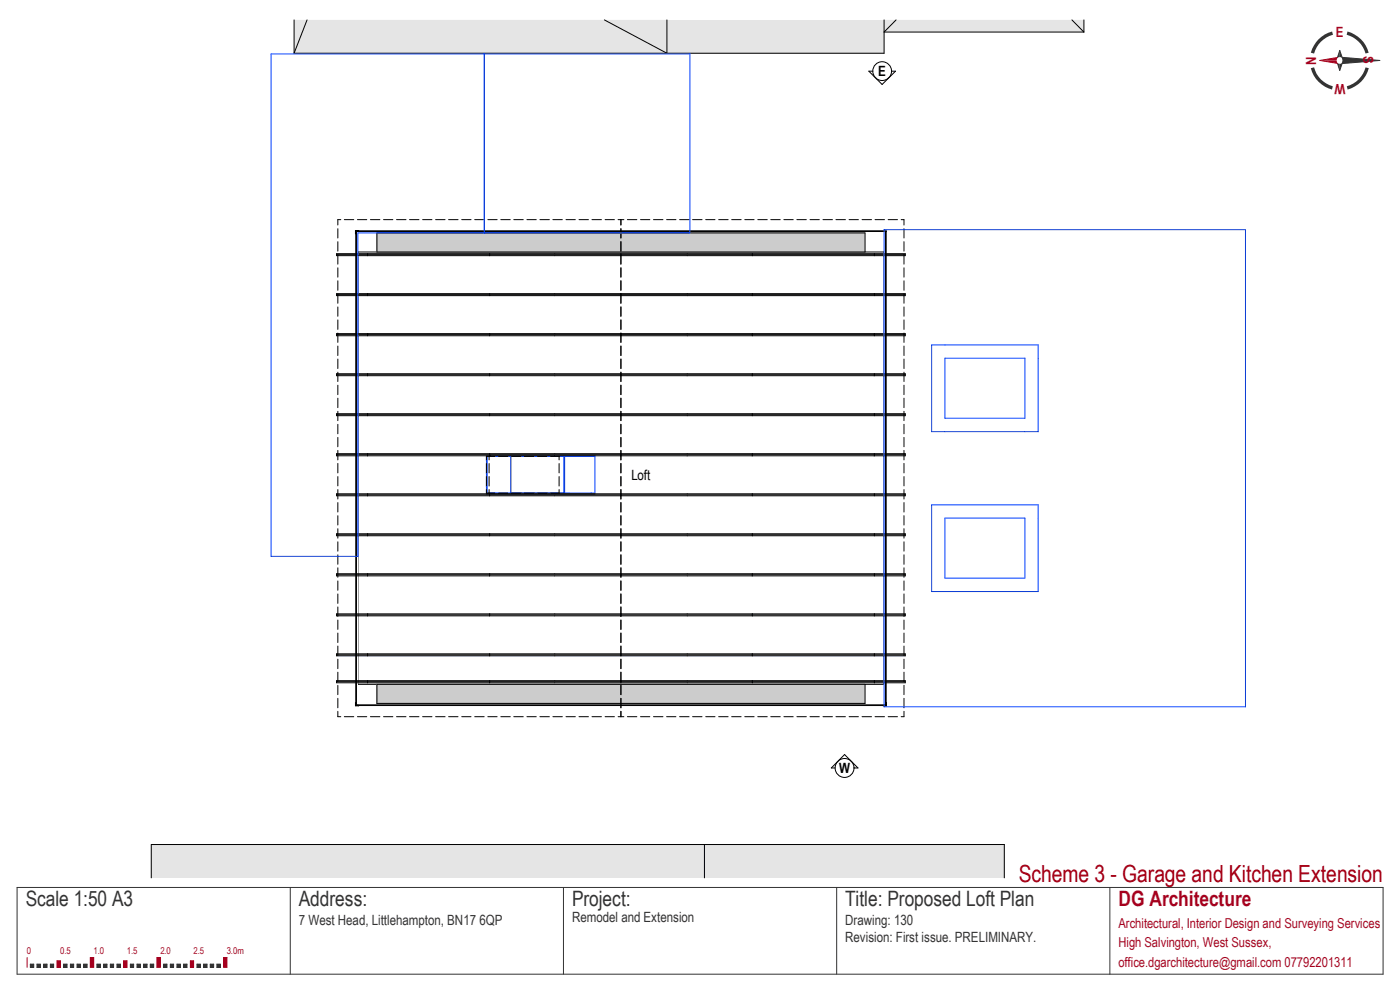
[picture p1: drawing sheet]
<svg xmlns="http://www.w3.org/2000/svg" width="420mm" height="297mm" viewBox="0 0 420 297" stroke-linecap="round" stroke-linejoin="round" font-family="sans-serif">
<path d="M9.1 289h1v.9h-1z" fill="#333"/>
<path d="M9.1 289h1v.9h-1z" fill="none" stroke="#333" stroke-width=".3"/>
<path d="M11.1 289h1v.9h-1z" fill="#333"/>
<path d="M11.1 289h1v.9h-1z" fill="none" stroke="#333" stroke-width=".3"/>
<path d="M13.1 289h1v.9h-1z" fill="#333"/>
<path d="M13.1 289h1v.9h-1z" fill="none" stroke="#333" stroke-width=".3"/>
<path d="M15.1 289h1v.9h-1z" fill="#333"/>
<path d="M15.1 289h1v.9h-1z" fill="none" stroke="#333" stroke-width=".3"/>
<path d="M17.1 288h1v1.9h-1z" fill="#a50029"/>
<path d="M17.1 288h1v1.9h-1z" fill="none" stroke="#a50029" stroke-width=".3"/>
<path d="M19.1 289h1v.9h-1z" fill="#333"/>
<path d="M19.1 289h1v.9h-1z" fill="none" stroke="#333" stroke-width=".3"/>
<path d="M21.1 289h1v.9h-1z" fill="#333"/>
<path d="M21.1 289h1v.9h-1z" fill="none" stroke="#333" stroke-width=".3"/>
<path d="M23.1 289h1v.9h-1z" fill="#333"/>
<path d="M23.1 289h1v.9h-1z" fill="none" stroke="#333" stroke-width=".3"/>
<path d="M25.1 289h1v.9h-1z" fill="#333"/>
<path d="M25.1 289h1v.9h-1z" fill="none" stroke="#333" stroke-width=".3"/>
<path d="M27.1 287h1v2.9h-1z" fill="#a50029"/>
<path d="M27.1 287h1v2.9h-1z" fill="none" stroke="#a50029" stroke-width=".3"/>
<path d="M29.1 289h1v.9h-1z" fill="#333"/>
<path d="M29.1 289h1v.9h-1z" fill="none" stroke="#333" stroke-width=".3"/>
<path d="M31.1 289h1v.9h-1z" fill="#333"/>
<path d="M31.1 289h1v.9h-1z" fill="none" stroke="#333" stroke-width=".3"/>
<path d="M33.1 289h1v.9h-1z" fill="#333"/>
<path d="M33.1 289h1v.9h-1z" fill="none" stroke="#333" stroke-width=".3"/>
<path d="M35.1 289h1v.9h-1z" fill="#333"/>
<path d="M35.1 289h1v.9h-1z" fill="none" stroke="#333" stroke-width=".3"/>
<path d="M37.1 288h1v1.9h-1z" fill="#a50029"/>
<path d="M37.1 288h1v1.9h-1z" fill="none" stroke="#a50029" stroke-width=".3"/>
<path d="M39.1 289h1v.9h-1z" fill="#333"/>
<path d="M39.1 289h1v.9h-1z" fill="none" stroke="#333" stroke-width=".3"/>
<path d="M41.1 289h1v.9h-1z" fill="#333"/>
<path d="M41.1 289h1v.9h-1z" fill="none" stroke="#333" stroke-width=".3"/>
<path d="M43.1 289h1v.9h-1z" fill="#333"/>
<path d="M43.1 289h1v.9h-1z" fill="none" stroke="#333" stroke-width=".3"/>
<path d="M45.1 289h1v.9h-1z" fill="#333"/>
<path d="M45.1 289h1v.9h-1z" fill="none" stroke="#333" stroke-width=".3"/>
<path d="M47.1 287h1v2.9h-1z" fill="#a50029"/>
<path d="M47.1 287h1v2.9h-1z" fill="none" stroke="#a50029" stroke-width=".3"/>
<path d="M49.1 289h1v.9h-1z" fill="#333"/>
<path d="M49.1 289h1v.9h-1z" fill="none" stroke="#333" stroke-width=".3"/>
<path d="M51.1 289h1v.9h-1z" fill="#333"/>
<path d="M51.1 289h1v.9h-1z" fill="none" stroke="#333" stroke-width=".3"/>
<path d="M53.1 289h1v.9h-1z" fill="#333"/>
<path d="M53.1 289h1v.9h-1z" fill="none" stroke="#333" stroke-width=".3"/>
<path d="M55.1 289h1v.9h-1z" fill="#333"/>
<path d="M55.1 289h1v.9h-1z" fill="none" stroke="#333" stroke-width=".3"/>
<path d="M57.1 288h1v1.9h-1z" fill="#a50029"/>
<path d="M57.1 288h1v1.9h-1z" fill="none" stroke="#a50029" stroke-width=".3"/>
<path d="M59.1 289h1v.9h-1z" fill="#333"/>
<path d="M59.1 289h1v.9h-1z" fill="none" stroke="#333" stroke-width=".3"/>
<path d="M61.1 289h1v.9h-1z" fill="#333"/>
<path d="M61.1 289h1v.9h-1z" fill="none" stroke="#333" stroke-width=".3"/>
<path d="M63.1 289h1v.9h-1z" fill="#333"/>
<path d="M63.1 289h1v.9h-1z" fill="none" stroke="#333" stroke-width=".3"/>
<path d="M65.1 289h1v.9h-1z" fill="#333"/>
<path d="M65.1 289h1v.9h-1z" fill="none" stroke="#333" stroke-width=".3"/>
<path d="M67.1 287h1v2.9h-1z" fill="#a50029"/>
<path d="M8.1 287v2.9M67.1 287h1v2.9h-1z" fill="none" stroke="#a50029" stroke-width=".3"/>
<path d="M5.1 266h409.8v26h-409.8zM87.1 266v26M169 266v26M251 266v26M333 266v26" fill="none" stroke="#333" stroke-width=".3"/>
<path d="M107.4 75.5h157.8v129.6h-157.8zM153.2 136.8v11h25v-11z" fill-rule="evenodd" fill="#fff"/>
<path d="M107.4 75.5h157.8v129.6h-157.8zM153.2 136.8h25v11h-25z" fill="none" stroke="#000" stroke-width=".3"/>
<g fill="#e5e5e5">
<path d="M88.2 6h3.9l-3.9 10z"/>
<path d="M265.2 6h3.6l-3.6 3.6z"/>
<path d="M321.6 6h3.6v3.6z"/>
<path d="M181.3 6h18.8v10z"/>
<path d="M92.1 6h89.2l18.8 10h-111.9z" fill-rule="evenodd"/>
<path d="M268.8 6h52.8l3.6 3.6h-60z" fill-rule="evenodd"/>
</g>
<path d="M200.1 6h65.1v10h-65.1z" fill="#e5e5e5"/>
<path d="M88.2 6v10M92.1 6l-3.9 10M181.3 6l18.8 10v-10M265.2 6v10h-177M268.8 6l-3.6 3.6h60M321.6 6l3.6 3.6M325.2 6v3.6" fill="none" stroke="#000" stroke-width=".3"/>
<path d="M45.4 253.1h255.9v10h-255.9z" fill-rule="evenodd" fill="#e5e5e5"/>
<path d="M211.3 253.1v10M45.4 263.1v-10h255.9v10" fill="none" stroke="#000" stroke-width=".3"/>
<path d="M106.7 211.2h.2l-.2 .3z" fill="#ccc"/>
<path d="M106.9 210.8h.5l-.5 .4z" fill="#fff"/>
<path d="M265.6 211.2l.3 .3z" fill="#ccc"/>
<path d="M265.2 210.8h.4v.4z" fill="#fff"/>
<path d="M106.7 211.5l.2-.3z" fill="#ccc"/>
<path d="M106.9 211.3h158.7" fill="none" stroke="#ccc" stroke-width=".3"/>
<path d="M265.6 211.2l.3 .3z" fill="#ccc"/>
<g fill="#fff">
<path d="M107.4 210.8v.4h-.5z"/>
<path d="M265.2 210.8l.4 .4h-.4z"/>
</g>
<path d="M107.4 210.8h157.8v.4h-157.8z" fill="#fff"/>
<path d="M106.7 211.2v.3h159.2v-.3M106.9 210.8v.4h158.7v-.4" fill="none" stroke="#000" stroke-width=".3"/>
<path d="M265.2 69.4h.4l-.4 .4z" fill="#fff"/>
<path d="M265.7 69.4v141.8" fill="none" stroke="#ccc" stroke-width=".3"/>
<path d="M265.2 69.8h.4v141h-.4z" fill="#fff"/>
<path d="M265.6 69.4v.4h-.4z" fill="#fff"/>
<path d="M265.2 69.4h.7v141.8M265.6 69.4v141.8" fill="none" stroke="#000" stroke-width=".3"/>
<g fill="#cee7ff">
<path d="M265.6 69.4l.3-.2z"/>
<path d="M106.7 69.2l.2 .2z"/>
</g>
<path d="M106.9 69.4l.5 .4h-.5z" fill="#fff"/>
<path d="M106.7 69.3h159.2" fill="none" stroke="#cee7ff" stroke-width=".3"/>
<path d="M107.4 69.4h157.8v.4h-157.8z" fill="#fff"/>
<path d="M106.9 69.4h.5v.4z" fill="#fff"/>
<path d="M106.7 69.2h159.2v.2h-159.2zM106.9 69.4v.4" fill="none" stroke="#000" stroke-width=".3"/>
<path d="M106.8 69.4v141.8" fill="none" stroke="#ccc" stroke-width=".3"/>
<path d="M106.9 69.8h.5v141h-.5z" fill="#fff"/>
<path d="M106.7 211.2v-141.8h.2v141.8" fill="none" stroke="#000" stroke-width=".3"/>
<path d="M113.1 205.1h146.4v5.7h-146.4z" fill="#ccc"/>
<path d="M113.1 205.1h146.4v5.7h-146.4z" fill="none" stroke="#000" stroke-width=".3"/>
<path d="M113.1 69.8h146.4v5.7h-146.4z" fill="#ccc"/>
<path d="M107.6 69.2l-1-.1 .1 1M113.1 69.8h146.4v5.7h-146.4zM106.7 210.6l-.1 .9h1M265.9 210.6v.9h-.9" fill="none" stroke="#000" stroke-width=".3"/>
<path d="M169.4 136.6h9.1v11.4h-9.1z" fill="#fff"/>
<path d="M169.2 136.6v11.4" fill="none" stroke="#cef3ff" stroke-width=".3"/>
<path d="M169.1 136.6h9.4v11.4h-9.4zM169.4 136.6v11.4" fill="none" stroke="#003fff" stroke-width=".3"/>
<path d="M145.9 136.6h7.3v11.4h-7.3z" fill-rule="evenodd" fill="#fff"/>
<path d="M146.2 136.6v11.4M153.2 136.6v11.4h-7.3v-11.4h12.3M158.2 136.7l-12 .1h12M169.1 136.6h9.1M178.2 136.6l-.9 .2v-.2l-8.2 .1M178.2 136.6v.2h-9.1" fill="none" stroke="#003fff" stroke-width=".3"/>
<path d="M158.2 136.6h10.9v.2h-10.9z" fill-rule="evenodd" fill="#cef3ff"/>
<path d="M158.2 136.6h10.9v.2h-10.9zM146.2 147.8v.2h12M146.2 147.8h12M146.2 147.8l12 .1M169.1 148h9.1M169.1 147.8h9.1v.2l-.9-.2v.2z" fill="none" stroke="#003fff" stroke-width=".3"/>
<path d="M158.2 147.8h10.9v.2h-10.9z" fill-rule="evenodd" fill="#cef3ff"/>
<path d="M158.2 147.8h10.9v.2h-10.9z" fill="none" stroke="#003fff" stroke-width=".3"/>
<g fill="none" stroke="#000" stroke-width=".3">
<path d="M101 76h170.6v.6h-170.6zM101 76.3h170.6M101.3 68.5v2.8M101.3 72.4v2.9M101.3 76.3v2.9M102.2 65.8h-.9v1.6M103.3 65.8h2.8M107.2 65.8h2.8M110.3 76v.6M111.1 65.8h2.9M115.1 65.8h2.8M119 65.8h2.8"/>
<path d="M122.9 65.8h2.8M126.8 65.8h2.8M130.7 65.8h2.8M134.6 65.8h2.8M138.5 65.8h2.8M142.4 65.8h2.8M146.3 65.8h2.8M146.9 76v.6M150.2 65.8h2.9M154.1 65.8h2.9M158.1 65.8h2.8M162 65.8h2.8"/>
<path d="M165.9 65.8h2.8M169.8 65.8h2.8M173.7 65.8h2.8M177.6 65.8h2.8M181.5 65.8h2.8M185.4 65.8h1.8M186.3 65.8v1.6M186.3 68.5v2.8M186.3 72.4v2.9M186.3 76v3.2M188.2 65.8h2.9M192.2 65.8h2.7"/>
<path d="M196 65.8h2.9M200 65.8h2.8M203.9 65.8h2.8M207.8 65.8h2.8M211.7 65.8h2.8M215.6 65.8h2.8M219.5 65.8h2.8M223.4 65.8h2.8M225.7 76v.6M227.3 65.8h2.9M231.2 65.8h2.9M235.2 65.8h2.8"/>
<path d="M239.1 65.8h2.8M243 65.8h2.8M246.9 65.8h2.8M250.8 65.8h2.8M254.7 65.8h2.8M258.6 65.8h2.9M262.3 76v.6M262.5 65.8h2.8M266.4 65.8h2.8M270.3 65.8h.9v1.6M271.2 68.5v2.8M271.2 72.4v2.9"/>
<path d="M271.2 76.3v2.9M101 88h170.6v.6h-170.6zM101 100h170.6v.6h-170.6zM101 88.3h170.6M101.3 80.3v2.8M101.3 84.2v2.8M101.3 88.1v2.8M101.3 92v2.8M101.3 95.9v2.8M101.3 99.8v2.8M110.3 88v.6M110.3 100v.6"/>
<path d="M146.9 88v.6M146.9 100v.6M186.3 80.3v2.8M186.3 84.2v2.8M186.3 88v2.9M186.3 92v2.8M186.3 95.9v2.8M186.3 99.8v2.8M225.7 88v.6M225.7 100v.6M262.3 88v.6M262.3 100v.6"/>
<path d="M271.2 80.3v2.8M271.2 84.2v2.8M271.2 88.1v2.8M271.2 92v2.8M271.2 95.9v2.8M271.2 99.8v2.8M101 112h170.6v.6h-170.6zM101 100.3h170.6M101 112.3h170.6M101.3 103.7v2.9M101.3 107.6v2.8M101.3 111.5v2.8"/>
<path d="M101.3 115.4v2.9M101.3 119.3v2.9M110.3 112v.6M146.9 112v.6M186.3 103.7v2.9M186.3 107.6v2.8M186.3 111.5v2.8M186.3 115.4v2.9M186.3 119.3v2.9M225.7 112v.6M262.3 112v.6M271.2 103.7v2.9"/>
<path d="M271.2 107.6v2.8M271.2 111.5v2.8M271.2 115.4v2.9M271.2 119.3v2.9M101 124h170.6v.6h-170.6zM101 136h170.6v.6h-170.6zM101 124.3h170.6M101 136.3h170.6M101.3 123.3v2.8M101.3 127.2v2.8M101.3 131.1v2.8M101.3 135v2.8"/>
<path d="M101.3 138.9v2.8M110.3 124v.6M110.3 136v.6M145.9 138.9v2.8M146.7 136.8v1M146.7 138.9v2.8M146.9 124v.6M146.9 136v.6M148.5 136.8h-2.6v1M149.6 136.8h2.8M153.5 136.8h2.8M157.4 136.8h2.8"/>
<path d="M161.3 136.8h2.8M165.2 136.8h2.5v1M167.7 138.9v2.8M186.3 123.3v2.8M186.3 127.2v2.8M186.3 131.1v2.8M186.3 135v2.8M186.3 138.9v2.8M225.7 124v.6M225.7 136v.6M262.3 124v.6M262.3 136v.6"/>
<path d="M271.2 123.3v2.8M271.2 127.2v2.8M271.2 131.1v2.8M271.2 135v2.8M271.2 138.9v2.8M101 148h170.6v.6h-170.6zM101 160h170.6v.6h-170.6zM101 148.3h170.6M101.3 142.8v2.8M101.3 146.7v2.9M101.3 150.6v2.9M101.3 154.6v2.8"/>
<path d="M101.3 158.5v2.8M110.3 148v.6M110.3 160v.6M145.9 146.7v1.1h2.6M145.9 142.8v2.9M146.7 142.8v2.9M146.7 146.7v1.1M146.9 148v.6M146.9 160v.6M149.6 147.8h2.8M153.5 147.8h2.8M157.4 147.8h2.8"/>
<path d="M161.3 147.8h2.8M167.7 142.8v2.9M167.7 146.7v1.1h-2.5M186.3 142.8v2.8M186.3 146.7v2.9M186.3 150.6v2.9M186.3 154.6v2.8M186.3 158.5v2.8M225.7 148v.6M225.7 160v.6M262.3 148v.6M262.3 160v.6"/>
<path d="M271.2 142.8v2.8M271.2 146.7v2.9M271.2 150.6v2.9M271.2 154.6v2.8M271.2 158.5v2.8M101 172h170.6v.6h-170.6zM101 160.3h170.6M101 172.3h170.6M101.3 162.4v2.8M101.3 166.3v2.8M101.3 170.2v2.8M101.3 174.1v2.8"/>
<path d="M101.3 178v2.8M110.3 172v.6M146.9 172v.6M186.3 162.4v2.8M186.3 166.3v2.8M186.3 170.2v2.8M186.3 174.1v2.8M186.3 178v2.8M225.7 172v.6M262.3 172v.6M271.2 162.4v2.8M271.2 166.3v2.8"/>
<path d="M271.2 170.2v2.8M271.2 174.1v2.8M271.2 178v2.8M101 184h170.6v.6h-170.6zM101 196h170.6v.6h-170.6zM101 184.3h170.6M101 196.3h170.6M101.3 181.9v2.8M101.3 185.8v2.8M101.3 189.7v2.9M101.3 193.6v2.9M101.3 197.6v2.8"/>
<path d="M110.3 184v.6M110.3 196v.6M146.9 184v.6M146.9 196v.6M186.3 181.9v2.8M186.3 185.8v2.8M186.3 189.7v2.9M186.3 193.6v3M186.3 197.6v2.8M225.7 184v.6M225.7 196v.6M262.3 184v.6"/>
<path d="M262.3 196v.6M271.2 181.9v2.8M271.2 185.8v2.8M271.2 189.7v2.9M271.2 193.6v2.9M271.2 197.6v2.8M101 204h170.6v.6h-170.6zM101 204.3h170.6M101.3 201.5v2.8M101.3 205.4v2.8M101.3 209.3v2.8M101.3 213.2v1.6h.9"/>
<path d="M103.3 214.8h2.8M107.2 214.8h2.8M110.3 204v.6M111.1 214.8h2.9M115.1 214.8h2.8M119 214.8h2.8M122.9 214.8h2.8M126.8 214.8h2.8M130.7 214.8h2.8M134.6 214.8h2.8M138.5 214.8h2.8M142.4 214.8h2.8"/>
<path d="M146.3 214.8h2.8M146.9 204v.6M150.2 214.8h2.9M154.1 214.8h2.9M158.1 214.8h2.8M162 214.8h2.8M165.9 214.8h2.8M169.8 214.8h2.8M173.7 214.8h2.8M177.6 214.8h2.8M181.5 214.8h2.8M185.4 214.8h1.8"/>
<path d="M186.3 201.5v3.1M186.3 205.4v2.8M186.3 209.3v2.8M186.3 213.2v1.6M188.2 214.8h2.9M192.2 214.8h2.7M196 214.8h2.9M200 214.8h2.8M203.9 214.8h2.8M207.8 214.8h2.8M211.7 214.8h2.8M215.6 214.8h2.8"/>
<path d="M219.5 214.8h2.8M223.4 214.8h2.8M225.7 204v.6M227.3 214.8h2.9M231.2 214.8h2.9M235.2 214.8h2.8M239.1 214.8h2.8M243 214.8h2.8M246.9 214.8h2.8M250.8 214.8h2.8M254.7 214.8h2.8M258.6 214.8h2.9"/>
<path d="M262.3 204v.6M262.5 214.8h2.8M266.4 214.8h2.8M271.2 213.2v1.6h-.9M271.2 201.5v2.8M271.2 205.4v2.8M271.2 209.3v2.8"/>
</g>
<path d="M253.4 226.1l4 4.1h-1.2a2.84 2.84 0 0 1-2.8 2.8 2.84 2.84 0 0 1-2.9-2.8h-1.1z" fill-rule="evenodd" fill="#fff"/>
<g fill="none" stroke="#000" stroke-width=".3">
<path d="M250.5 230.2h-1.1l4-4.1 4 4.1h-1.2"/>
<circle cx="253.4" cy="230.2" r="2.84"/>
</g>
<path d="M262.5 19.4a2.84 2.84 0 0 1 3.1-.7 2.84 2.84 0 0 1 1.9 2.6h1.1l-4 4-4-4h1.2l.3-1.3z" fill-rule="evenodd" fill="#fff"/>
<g fill="none" stroke="#000" stroke-width=".3">
<path d="M261.8 21.3h-1.2l4 4 4-4h-1.1"/>
<circle cx="264.6" cy="21.3" r="2.82"/>
</g>
<path d="M81.3 16.2h125.7v53.6h-99.6v97h-26.1zM145.3 16.2v53.6M265.2 68.8h108.4v143h-108.4zM279.5 103.4h31.9v26h-31.9zM283.5 107.4h24v17.9h-24zM279.5 151.3h31.9v26h-31.9zM283.5 155.3h24v18h-24z" fill="none" stroke="#003fff" stroke-width=".3"/>
<path d="M401.2 19l.7 2.1 .7-2.1M402.6 17.2l-.7-2.1-.7 2.1M402.6 17.2l11.3 .9-11.3 .9M402.6 17.2l.3 .9-.3 .9" fill="none" stroke="#333" stroke-width=".3"/>
<path d="M401.2 17.2l-5.3 .9 5.3 .9" fill="none" stroke="#a50029" stroke-width=".3"/>
<path d="M402.6 17.2l11.3 .9-11.3 .9 .3-.9z" fill-rule="evenodd" fill="#333"/>
<g fill="#a50029">
<path d="M395.9 18.1l5.3-.9-.3 .9z"/>
<path d="M395.9 18.1h5l.3 .9z"/>
</g>
<g fill="#333">
<path d="M401.9 15.1v2l-.7 .1z"/>
<path d="M401.9 15.1l.7 2.1-.7-.1z"/>
<path d="M401.2 19l.7 .1v2z"/>
<path d="M401.9 19.1l.7-.1-.7 2.1z"/>
<path d="M409.7 20.2l.9 .2a9 9 0 0 1-6.3 6.4l-.3-.9a8 8 0 0 0 5.7-5.7z" fill-rule="evenodd"/>
<path d="M393.2 20.4l1-.2a7.9 7.9 0 0 0 5.6 5.7l-.2 .9a9 9 0 0 1-6.4-6.4z" fill-rule="evenodd"/>
<path d="M395.6 11.8a8.7 8.7 0 0 1 4-2.4l.3 1a8 8 0 0 0-5.7 5.6l-1-.2a9.9 9.9 0 0 1 2.4-4z" fill-rule="evenodd"/>
<path d="M404.2 9.4a9 9 0 0 1 6.4 6.4l-.9 .2a8 8 0 0 0-5.7-5.6z" fill-rule="evenodd"/>
</g>
<text font-size="7.1" fill="#a50000" x="305.6" y="264.3">Scheme 3 - Garage and Kitchen Extension</text>
<g font-size="6.3" fill="#333">
<text x="7.7" y="271.5">Scale 1:50 A3</text>
<text x="89.7" y="271.4">Address:</text>
<text x="171.6" y="271.4">Project:</text>
<text x="253.6" y="271.5">Title: Proposed Loft Plan</text>
</g>
<text font-size="6.3" fill="#a50029" x="335.5" y="271.5">DG Architecture</text>
<g font-size="4.2" fill="#a50029">
<text x="400.7" y="11">E</text>
<text x="409" y="16.9" transform="rotate(90 409 16.9)">S</text>
<text x="394.8" y="19.3" transform="rotate(-90 394.8 19.3)">N</text>
<text x="403.6" y="25.1" transform="rotate(-180 403.6 25.1)">W</text>
</g>
<g font-size="4.2">
<text x="263.5" y="22.7">E</text>
<text x="189.4" y="143.8">Loft</text>
<text x="251.7" y="231.6">W</text>
</g>
<g font-size="4.2" fill="#333">
<text x="89.7" y="277.4">7 West Head, Littlehampton, BN17 6QP</text>
<text x="171.6" y="276.3">Remodel and Extension</text>
<text x="253.6" y="277.2">Drawing: 130</text>
<text x="253.6" y="282.2">Revision: First issue. PRELIMINARY.</text>
</g>
<g font-size="4.1" fill="#a50029">
<text x="335.5" y="278.3">Architectural, Interior Design and Surveying Services</text>
<text x="335.5" y="284">High Salvington, West Sussex,</text>
<text x="335.5" y="289.7">office.dgarchitecture@gmail.com 07792201311</text>
</g>
<g font-size="2.8" fill="#a50029">
<text x="8.1" y="285.8">0</text>
<text x="18.1" y="285.8">0.5</text>
<text x="28.1" y="285.8">1.0</text>
<text x="38.1" y="285.8">1.5</text>
<text x="48.1" y="285.8">2.0</text>
<text x="58.1" y="285.8">2.5</text>
<text x="68.1" y="285.8">3.0m</text>
</g>
</svg>
